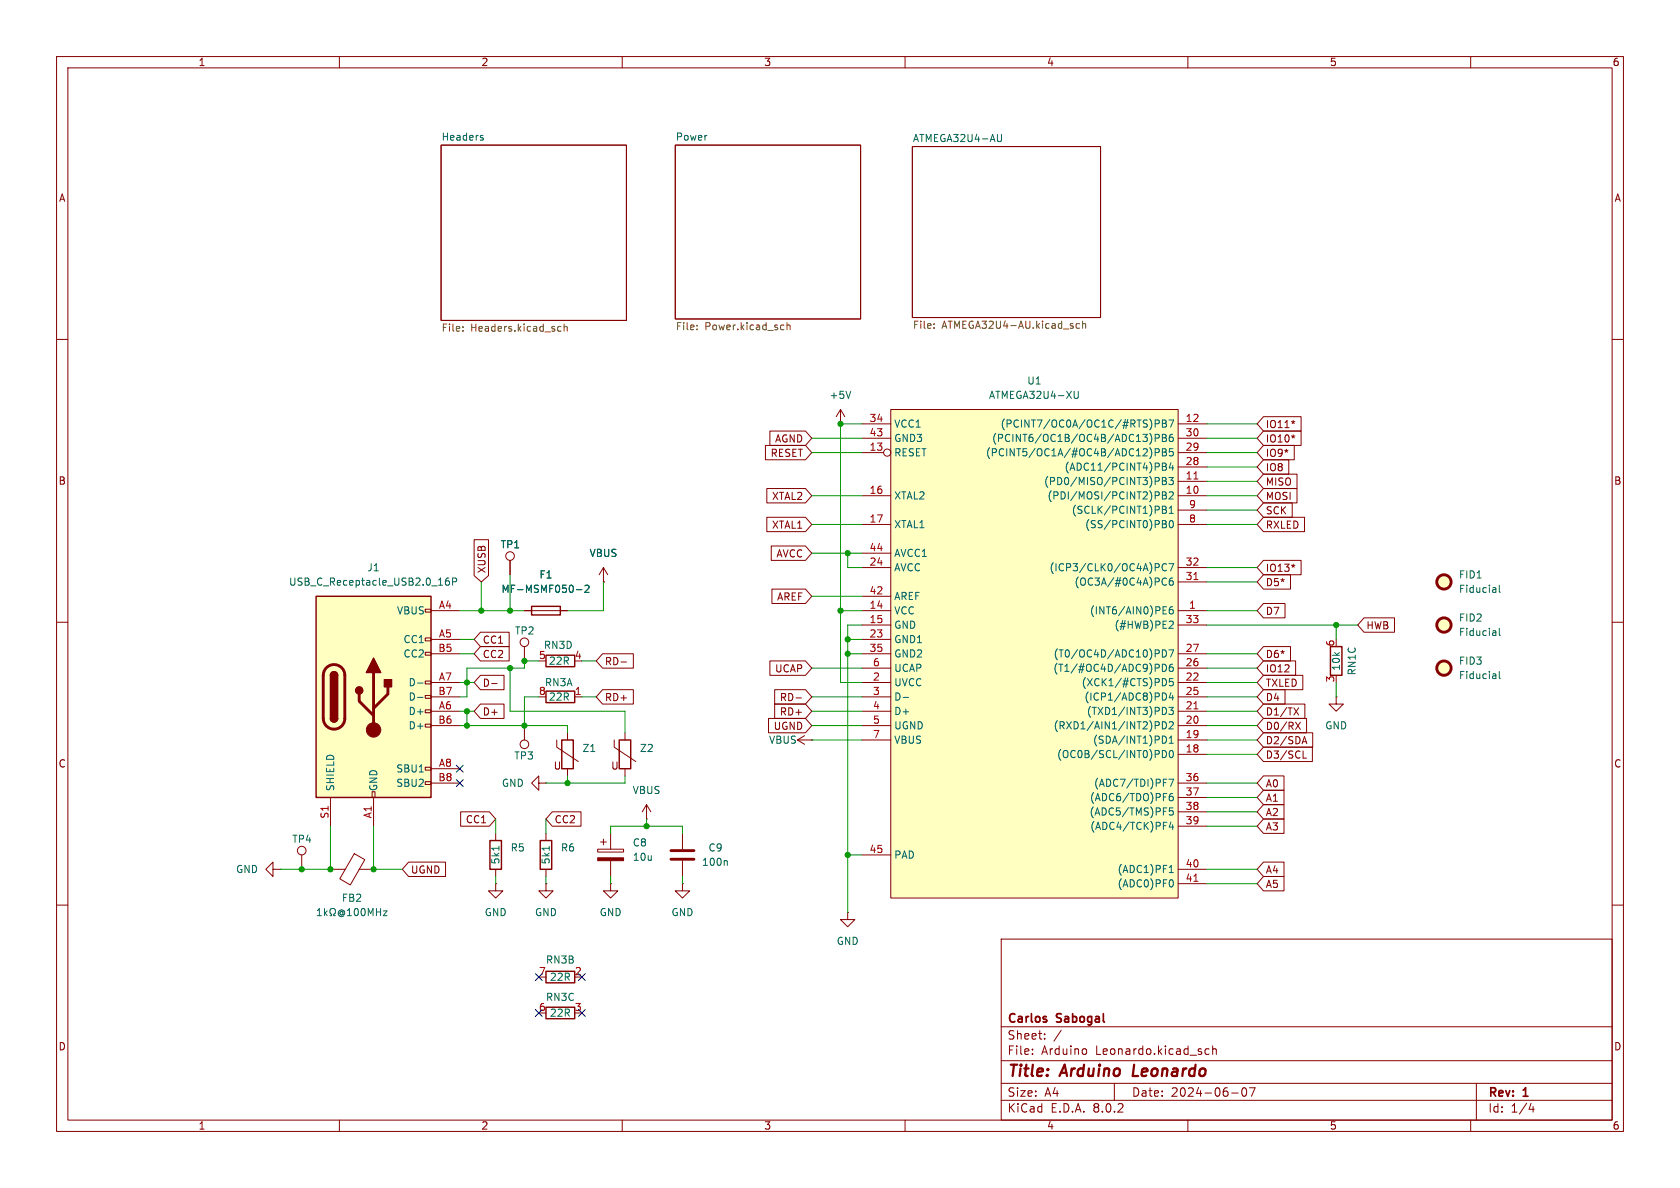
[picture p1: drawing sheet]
<svg xmlns="http://www.w3.org/2000/svg" width="297mm" height="210mm" viewBox="0 0 297 210" stroke-linecap="round" stroke-linejoin="round" font-family="sans-serif">
<g fill="none" stroke="#840000" stroke-width=".18">
<path d="M10 10h277v190h-277zM12 12h273v186h-273zM60 10v2M110 10v2M160 10v2M210 10v2M260 10v2M78 25.7h32.7v30.9h-32.7zM119.4 25.7h32.7v30.7h-32.7zM161.3 25.9h33.3v30.2h-33.3zM10 60h2M285 60h2"/>
<path d="M10 110h2M285 110h2M92.7 128.3v2.5M95.2 138.4v-1.2l-1.2 1.2 1.2 1.3v-1.3h1.3M96.5 138.4h.1M98.4 130.8v1.3l3.8 2.5M100.3 129.5v1.3M100.3 135.9v1.3M101.6 123.2h1.3M141 130.8l1.2 .8M141 130.8h2.5M142.2 130l-1.2 .8"/>
<path d="M143.5 130.8h.1M236.2 123.2v1.3h1.3l-1.3 1.2-1.3-1.2h1.3M236.2 123.2h.1M10 160h2M58.4 153.7h2.6M62.6 150.9l1.9 1.1-2.6 4.4-1.8-1.1zM63.5 153.7h2.5M87.6 147.3v1.3M87.6 153.7v1.2M96.5 147.3v1.3M96.5 153.7v1.2M107.9 156.2v1.3h1.3l-1.3 1.3-1.2-1.3h1.2"/>
<path d="M107.9 156.2h.1M120.6 147.3v2.8M120.6 152.1v2.8M285 160h2M149.9 161.3v1.3h1.2l-1.2 1.2-1.3-1.2h1.3M149.9 161.3h.1M177 166h108v32h-108zM60 198v2M110 198v2M160 198v2M177 194.5h108M177 191.5h108"/>
<path d="M177 187.5h108M177 181.5h108M182.5 186.3v.1M182.5 185.5v.1M184.7 183.6v.1M184.7 182.8v.1M187.6 182.1l-1.3 2M191.8 185.4l.3 .3v.4l-.3 .3M197 191.5v3M210 198v2M213 186.1l.3 .3 .4-.1M213.7 185.5l-.4-.1-.3 .3"/>
<path d="M214.4 185.5l.2-.1 .4 .1v.9M214.4 184.9v1.5M217.7 193.2h1.2M219.7 192.4l.2-.1a.81 .81 0 0 1 .6 .6 .81 .81 0 0 1-.3 .8l-.2 .1a.81 .81 0 0 1-.3-1.4zM220.9 192.3h1l-.7 1.5M260 198v2M261 191.5v6.5M270.7 195l-.4 1.1h.9M271 195.6v1"/>
<circle cx="92.7" cy="131.6" r=".76"/>
</g>
<path d="M200.5 188.2l-.2 2h.9" fill="none" stroke="#840000" stroke-width=".4"/>
<g fill="none" stroke="#006464" stroke-width=".18">
<path d="M85.1 24.4h.3l.1 .2-.2 .2h-.3M85.1 23.9l.3 .1M177.1 23.8l-.1 1.1-.2 .1h-.4M264.4 103.9l.1 .8M264.4 111.6l.1 .7M264.4 119.2l.1 .8M264.5 104.7h-.2M264.5 104.2h-.2M264.5 119.9l-.2 .1M264.5 119.4l-.2 .1M264.5 112.3h-.2M264.5 111.8l-.2 .1"/>
<path d="M265.1 103.4v1.1l.1 .2M265.1 111.1v1.1l.1 .1M265.1 118.7v1.1l.1 .2M88.2 149.6v.7M97.1 149.6v.7M128.4 152.1l.2 .2v.7M56.1 161.9h.7M56.1 161l.4-.4v1.3M57.4 160.6v1.3M57.5 161.4l.3 .5M57.8 161l-.4 .5M58.3 161.9h.3v-.3a.54 .54 0 0 1-.2-.7 .54 .54 0 0 1 .7-.2 .58 .58 0 0 1-.1 .9v.3h.3"/>
<path d="M60.6 161.3a.31 .31 0 0 0-.4-.1 .31 .31 0 0 0 0 .5 .31 .31 0 0 0 .4-.1M60.6 161.1v.5M60.6 161.6l.1 .1a.55 .55 0 0 0-.2-.9 .55 .55 0 0 0-.7 .6 .61 .61 0 0 0 .4 .6 .61 .61 0 0 0 .6-.1M61.4 161.9h.7M61.4 161l.4-.4v1.3M62.8 160.7l.1-.1a.68 .68 0 0 1 .5 .6 .68 .68 0 0 1-.5 .7 .84 .84 0 0 1-.1-1.2zM64 160.7l.1-.1a.68 .68 0 0 1 .5 .6 .68 .68 0 0 1-.5 .7l-.1-.2-.2-.3zM65.1 161.9v-1.3l.4 .9 .4-.9v1.3M66.6 160.6v1.3M66.6 161.2h.7M67.3 160.6v1.3M67.8 161h.6l-.6 .9h.6"/>
</g>
<g fill="none" stroke="#725600" stroke-width=".18">
<path d="M81.8 58.4v.1M81.8 57.8v.1M98.7 58.5h.5M98.7 57.8h.5M99.7 57.8l.2-.1 .3 .1 .1 .7M99.7 57.3v1.2M123.2 58.2v.1M123.2 57.5v.1M138.5 57.4l.1 .1M138.6 58.2l-.1 .1M139.1 57v1.3M139.1 57.6l.2-.2 .3 .1 .1 .8"/>
<path d="M165.1 57.9v.1M165.1 57.3v.1M190.8 57.3l-.3-.1-.3 .2 .2 .6h.4M191.4 57.3l.2-.1 .3 .1v.7M191.4 56.8v1.2"/>
</g>
<path d="M235.2 114.3h2v5.1h-2zM96.5 122.2h5.1v2h-5.1zM99.3 130.8h2v5.1h-2zM86.6 148.6h2v5.1h-2zM95.5 148.6h2v5.1h-2zM96.5 178.1h5.1v2h-5.1zM96.5 171.7h5.1v2h-5.1z" fill="none" stroke="#840000" stroke-width=".25"/>
<g fill="#ffffc2" stroke="#ffffc2" stroke-width=".18">
<circle cx="255.3" cy="102.9" r="1.27"/>
<circle cx="255.3" cy="118.1" r="1.27"/>
<circle cx="255.3" cy="110.5" r="1.27"/>
</g>
<g fill="none" stroke="#840000" stroke-width=".51">
<path d="M118.6 150.4h4.1M118.6 151.9h4.1"/>
<circle cx="255.3" cy="102.9" r="1.27"/>
<circle cx="255.3" cy="118.1" r="1.27"/>
<circle cx="255.3" cy="110.5" r="1.27"/>
</g>
<path d="M157.5 72.4h50.8v86.4h-50.8z" fill="#ffffc2"/>
<g fill="none" stroke="#840000" stroke-width=".18">
<path d="M152.4 74.9h5.1M152.4 77.5h5.1M157.5 72.4h50.8v86.4h-50.8zM208.3 74.9h5.1M208.3 77.5h5.1M90.2 99.1v2.5M152.4 87.6h5.1M152.4 80h3.8M152.4 92.7h5.1M152.4 97.8h5.1M208.3 87.6h5.1M208.3 85.1h5.1"/>
<path d="M208.3 80h5.1M208.3 92.7h5.1M208.3 82.6h5.1M208.3 90.2h5.1M106.7 102.9h.1M106.7 100.3v2.6M106.7 100.3l-.8 1.3M106.7 100.3l.7 1.3M152.4 108h5.1M152.4 110.5h5.1M152.4 113h5.1M152.4 100.3h5.1"/>
<path d="M152.4 118.1h5.1M152.4 115.6h5.1M152.4 105.4h5.1M208.3 108h5.1M208.3 110.5h5.1M208.3 100.3h5.1M208.3 118.1h5.1M208.3 115.6h5.1M208.3 102.9h5.1M108.6 130.8v1.3l3.8 2.5M110.5 129.5v1.3M110.5 135.9v1.3"/>
<path d="M152.4 130.8h5.1M152.4 120.7h5.1M152.4 128.3h5.1M152.4 125.7h5.1M152.4 123.2h5.1M208.3 133.4h5.1M208.3 130.8h5.1M208.3 120.7h5.1M208.3 128.3h5.1M208.3 125.7h5.1M208.3 123.2h5.1M208.3 138.4h5.1"/>
<path d="M48.3 153.7v-1.3l-1.3 1.3 1.3 1.2v-1.2h1.2M49.5 153.7h.1M53.3 151.1v2.6M96.5 156.2v1.3h1.3l-1.3 1.3-1.3-1.3h1.3M96.5 156.2h.1M105.7 150.1h4.5v.5h-4.5zM106.2 148.8h1M106.7 148.3v1.1M107.9 147.3v2.8M107.9 152.1v2.8M114.3 144.8h.1M114.3 142.2l-.8 1.3"/>
<path d="M114.3 142.2v2.6M114.3 142.2l.8 1.3M120.6 156.2v1.3h1.3l-1.3 1.3-1.2-1.3h1.2M120.6 156.2h.1M152.4 151.1h5.1M208.3 141h5.1M208.3 143.5h5.1M208.3 146.1h5.1M208.3 153.7h5.1M208.3 156.2h5.1"/>
<circle cx="90.2" cy="98.3" r=".76"/>
<circle cx="156.8" cy="80" r=".63"/>
<circle cx="53.3" cy="150.4" r=".76"/>
</g>
<g fill="none" stroke="#006464" stroke-width=".18">
<path d="M190.6 69.2v1.1l-.2 .1-.4-.1M203.3 79.2a1.49 1.49 0 0 1 0 1.8M203.4 76.8l.2 .6-.2 .9M204.2 74.9l.6-.1 .2-.1-.1-.3-.7-.2v1.3M204.2 77.4h.6l.2-.2-.1-.3-.7-.1v1.2M204.2 80l.6-.1 .2-.2-.1-.3-.7-.1v1.3M205.5 74.2h.4l.3 .3-.3 .3 .3 .2v.3l-.2 .2h-.5zM205.5 76.8h.4l.3 .2-.3 .4 .3 .1v.3l-.2 .2h-.5zM205.5 79.3h.4l.3 .3-.3 .3 .3 .1v.3l-.2 .3h-.5zM205.5 74.8h.4M205.5 79.9h.4M205.5 77.4h.4"/>
<path d="M206.6 74.2h.9l-.6 1.3M207.3 76.8h-.4a.86 .86 0 0 0 0 1.2l.5-.1v-.4l-.2-.2h-.4l-.1 .2M207.4 79.3h-.6l-.1 .6 .2-.1 .4 .1 .1 .1v.5l-.2 .1-.5-.1M204.7 84.4l.3 .2-.1 .3-.2 .2M204.7 99.6l.3 .3-.1 .3-.2 .1M204.8 87l.2 .2-.2 .3M205.5 86.9h.4l.3 .3-.3 .3 .3 .2v.3l-.2 .2h-.5zM205.5 84.4h.4l.3 .2-.3 .4 .3 .1v.3l-.2 .3h-.5zM205.5 81.9l.6 .1 .1 .2-.3 .3M205.5 89.5l.6 .1 .1 .2-.3 .3M205.5 87.5h.4M205.5 85h.4"/>
<path d="M205.5 82.5h.4M205.5 90.1h.4M205.9 82.5l.3 .2v.3l-.7 .1M205.9 90.1l.3 .2v.3l-.7 .1M205.9 92l.3 .3-.3 .3 .3 .1v.3l-.2 .3h-.5M206.2 99.8a.6 .6 0 0 0-.8 .4 .6 .6 0 0 0 .6 .7l.2-.1M206.6 84.4h.8l-.4 .5 .4 .1v.5l-.2 .2-.6-.2M206.6 99.6h.9l-.6 1.3M206.7 87.1l.5-.2 .2 .4-.8 .9h.8M206.7 89.8l.4-.3v1.2M206.7 90.7h.7M206.9 92.1l.1-.1a.68 .68 0 0 1 .4 .7 .68 .68 0 0 1-.4 .6 .84 .84 0 0 1-.1-1.2z"/>
<path d="M207 81.8l-.3 .9h.8M207.3 82.3v.8M204.9 117.5v.5M205.5 114.9a.64 .64 0 0 1 .7 .6 .64 .64 0 0 1-.7 .6zM205.5 117.4a.64 .64 0 0 1 .7 .7 .64 .64 0 0 1-.7 .6zM205.6 107.9h.4M205.6 108.5h.6M205.6 107.3h.6M205.7 102.2h.3l.2 .1M205.8 120a.68 .68 0 0 1 .4 .6 .68 .68 0 0 1-.4 .6M206.2 103.3l-.2 .1h-.3M206.6 114.9h.9l-.6 1.2"/>
<path d="M206.9 109.8l.4 .1 .1 .3-.8 .9h.8M207.3 107.3h-.4a.86 .86 0 0 0 0 1.2l.5-.1v-.4l-.2-.3-.4 .1-.1 .2M207.3 102.2h-.4a.86 .86 0 0 0 0 1.2l.5-.1v-.4l-.2-.2h-.4l-.1 .2M207.3 117.4l-.4 .1a.86 .86 0 0 0 0 1.2l.5-.1v-.5l-.2-.2-.4 .1-.1 .1M207.4 120h-.6l-.1 .6 .2-.2 .4 .1 .1 .2v.4l-.2 .1-.5-.1M159.7 123.3h.9M204.7 127.6l.3 .2-.1 .3-.2 .1M205.5 127.6a.64 .64 0 0 1 .7 .6 .64 .64 0 0 1-.7 .6zM205.5 132.7a.64 .64 0 0 1 .7 .6 .64 .64 0 0 1-.7 .6zM205.8 122.5a.68 .68 0 0 1 .4 .6 .68 .68 0 0 1-.4 .7M205.8 130.1a.68 .68 0 0 1 .4 .7 .68 .68 0 0 1-.4 .6M206 125.1l.2 .5-.2 .6"/>
<path d="M206.6 125h.8l-.4 .5 .4 .1v.6l-.2 .1-.6-.1M206.6 137.7h.9l-.6 1.3M206.7 127.7l.5-.1 .2 .3-.8 .9h.8M206.7 131.4h.7M206.7 130.5l.4-.4v1.3M206.9 132.7h.1a.68 .68 0 0 1 .4 .6 .68 .68 0 0 1-.4 .6 .84 .84 0 0 1-.1-1.2zM207 122.4l-.3 .9h.8M207.3 122.9v.9M206.7 154.2h.7M206.8 153.3l.3-.3v1.2M207 145.3l-.3 .9h.8M207.1 155.5a.79 .79 0 0 1 0 1.3"/>
<path d="M207.3 140.3h-.4a.86 .86 0 0 0 0 1.2l.5-.1v-.4l-.2-.2h-.4l-.1 .2M207.3 145.8v.8M207.4 142.8h-.6l-.1 .6 .2-.1 .4 .1 .1 .1v.5l-.2 .1-.5-.1"/>
</g>
<path d="M211.1 84.7h.7M211.1 102.5h.7M211.1 125.3h.7M211.1 155.8h.7" fill="none" stroke="#a90000" stroke-width=".18"/>
<path d="M105.7 151.6h4.5v.5h-4.5z" fill="#840000" stroke="#840000" stroke-width=".18"/>
<path d="M109.5 130.8h2v5.1h-2z" fill="none" stroke="#840000" stroke-width=".25"/>
<path d="M55.9 105.4h20.3v35.6h-20.3z" fill="#ffffc2"/>
<g fill="none" stroke="#840000" stroke-width=".18">
<path d="M135.3 78.7h7.1l1.1 1.3-1.1 1.3h-7.1zM136.1 76.2h6.3l1.1 1.3-1.1 1.2h-6.3zM148.6 74.9h.1M148.6 72.4l-.8 1.3M148.6 72.4v2.5M148.6 72.4l.8 1.3M223.4 76.2h6.6v2.5h-6.6l-1.2-1.2zM223.4 78.7h5.4v2.6h-5.4l-1.2-1.3zM223.4 73.7h6.6v2.5h-6.6l-1.2-1.3zM228.9 77.1l-.3 .1 .2 .2M228.9 74.5l-.3 .1 .2 .3M83.8 95.4h2.6v6.4l-1.3 1.1-1.3-1.1z"/>
<path d="M90.2 99.1v2.5M135.6 91.4h6.8l1.1 1.3-1.1 1.3h-6.8zM135.6 86.4h6.8l1.1 1.2-1.1 1.3h-6.8zM136.3 96.5h6.1l1.1 1.3-1.1 1.3h-6.1zM223.4 83.8h5.9v2.6h-5.9l-1.2-1.3zM223.4 81.3h4.4v2.5h-4.4l-1.2-1.2zM223.4 88.9h5v2.5h-5l-1.2-1.2zM223.4 99.1h6.6v2.5h-6.6l-1.2-1.3zM223.4 91.4h7.2v2.6h-7.2l-1.2-1.3zM223.4 86.4h5.9v2.5h-5.9l-1.2-1.3zM228.9 99.9l-.3 .1 .2 .3M75.2 115.3h1v.5h-1z"/>
<path d="M75.2 112.8h1v.5h-1zM75.2 107.7h1v.5h-1zM76.2 108h5.1M76.2 113h5.1M76.2 115.6h5.1M84.9 119.4h4.2v2.5h-4.2l-1.1-1.2zM84.9 111.8h5.1v2.5h-5.1l-1.1-1.3zM84.9 114.3h5.1v2.5h-5.1l-1.1-1.2zM92.7 108h7.6M92.7 114.3v2.5M106.5 115.6h5.5v2.5h-5.5l-1.1-1.3zM106.7 102.9h.1"/>
<path d="M109.8 117h.9M136.1 116.8h6.3l1.1 1.3-1.1 1.3h-6.3zM136.5 104.1h5.9l1.1 1.3-1.1 1.3h-5.9zM223.4 106.7h3.8v2.5h-3.8l-1.2-1.2zM223.4 119.4h6.9v2.5h-6.9l-1.2-1.2zM223.4 116.8h5.6v2.6h-5.6l-1.2-1.3zM223.4 101.6h4.7v2.5h-4.7l-1.2-1.2zM223.4 114.3h4.7v2.5h-4.7l-1.2-1.2zM241.1 109.2h5.4v2.6h-5.4l-1.1-1.3zM65.8 140h.5v1h-.5zM75.2 138.2h1v.5h-1zM75.2 135.6h1v.5h-1z"/>
<path d="M75.2 128h1v.5h-1zM75.2 125.5h1v.5h-1zM75.2 122.9h1v.5h-1zM75.2 120.4h1v.5h-1zM76.2 125.7h5.1M76.2 120.7h5.1M76.2 135.9h5.1M76.2 128.3h5.1M76.2 123.2h5.1M76.2 138.4h5.1M84.9 124.5h4.2v2.5h-4.2l-1.1-1.3zM86.9 120.8h1"/>
<path d="M106.5 121.9h5.5v2.6h-5.5l-1.1-1.3zM135.9 127h6.5l1.1 1.3-1.1 1.2h-6.5zM137 124.5h5.4l1.1 1.2-1.1 1.3h-5.4zM137 121.9h5.4l1.1 1.3-1.1 1.3h-5.4zM140.7 123.4h1M223.4 137.2h3.6v2.5h-3.6l-1.2-1.3zM223.4 139.7h3.6v2.5h-3.6l-1.2-1.2zM223.4 127h7.6v2.5h-7.6l-1.2-1.2zM223.4 129.5h8.7v2.6h-8.7l-1.2-1.3zM223.4 132.1h8.6v2.5h-8.6l-1.2-1.2zM223.4 121.9h3.8v2.6h-3.8l-1.2-1.3zM223.4 124.5h7.3v2.5h-7.3l-1.2-1.3z"/>
<path d="M228.7 125.1l.9 1.3M229 127.7l.9 1.2M229.6 125.1l-.9 1.3M229.9 127.7l-.9 1.2M230.3 131.1h.6M230.4 134h.6M230.6 130.2l.4 1.3M58.4 141v5.1M66 141v5.1M72.2 152.4h6.6v2.5h-6.6l-1.1-1.2zM81.4 143.5h5.1l1.1 1.3-1.1 1.3h-5.1zM87.6 156.2v1.3h1.3l-1.3 1.3-1.2-1.3h1.2"/>
<path d="M87.6 156.2h.1M97.6 143.5h5.1v2.6h-5.1l-1.1-1.3zM223.4 152.4h3.6v2.5h-3.6l-1.2-1.2zM223.4 144.8h3.6v2.5h-3.6l-1.2-1.2zM223.4 154.9h3.6v2.6h-3.6l-1.2-1.3zM223.4 142.2h3.6v2.6h-3.6l-1.2-1.3z"/>
<circle cx="92.7" cy="113.5" r=".76"/>
</g>
<path d="M55.9 105.4h20.3v35.6h-20.3zM58.4 119.4a.64 .64 0 0 1 .7-.7 .64 .64 0 0 1 .6 .7M94 107.2h5.1v1.5h-5.1zM96.5 115.8h5.1v2.1h-5.1zM58.4 127a.64 .64 0 0 0 .7 .6 .64 .64 0 0 0 .6-.6" fill="none" stroke="#840000" stroke-width=".25"/>
<path d="M57.7 118a1.9 1.9 0 0 1 2.1-.4 1.9 1.9 0 0 1 1.2 1.8v7.6a1.91 1.91 0 0 1-1.9 1.9 1.91 1.91 0 0 1-2-1.9l.1-7.8 .1-.6zM66 118.9v10.1M63.5 122.7v1.3l2.5 2.5M68.6 121.4v1.3l-2.6 2.5" fill="none" stroke="#840000" stroke-width=".51"/>
<g fill="#840000" stroke="#840000" stroke-width=".25">
<path d="M58.4 127h1.3a.64 .64 0 0 1-.6 .6 .64 .64 0 0 1-.7-.6z"/>
<path d="M58.4 119.4h1.3v7.6h-1.3z"/>
<path d="M58.6 118.9a.64 .64 0 0 1 .7-.1 .64 .64 0 0 1 .4 .6h-1.3z"/>
<path d="M66 116.3l1.3 2.6h-2.5z"/>
<path d="M67.9 120.1h1.3v1.3h-1.3z"/>
<circle cx="63.5" cy="122" r=".63"/>
</g>
<circle cx="66" cy="129" r="1.27" fill="#840000" stroke="#840000" stroke-width=".18"/>
<path d="M150.4 69.2l-.4 1.2M79.3 102.2h-.3a.86 .86 0 0 0 0 1.2l.4-.1 .1-.4-.3-.2h-.3l-.2 .2M80 102.8h.6l.1-.2v-.3l-.7-.1v1.2M101.9 104.2h1M103.4 103.6l.5-.2 .2 .4-.7 .9h.7M73.8 120.7h1M73.8 123.3h1" fill="none" stroke="#006464" stroke-width=".18"/>
<g fill="none" stroke="#009600" stroke-width=".18">
<path d="M143.5 77.5h8.9M152.4 74.9h-3.8v45.8h3.8M213.4 74.9h8.8M213.4 77.5h8.8M143.5 97.8h8.9M143.5 87.6h8.9M143.5 92.7h8.9M143.5 80h8.9M149.9 97.8v2.5h2.5M213.4 87.6h8.8M213.4 92.7h8.8M213.4 80h8.8"/>
<path d="M213.4 85.1h8.8M213.4 82.6h8.8M213.4 90.2h8.8M81.3 108h11.4M81.3 113h2.5M81.3 115.6h2.5M85.1 102.9v5.1M90.2 118.1v7.6h20.3v3.8M90.2 101.6v6.4M95.2 116.8h-2.5v1.3h-10.2v5.1h-1.2M102.9 116.8h2.5M106.7 102.9v5.1h-6.4"/>
<path d="M143.5 118.1h8.9M143.5 105.4h8.9M148.6 108h3.8M149.9 113h2.5M149.9 115.6h2.5M152.4 110.5h-2.5v50.8M213.4 108h8.8M213.4 118.1h8.8M213.4 100.3h8.8M213.4 110.5h26.6M213.4 115.6h8.8M213.4 102.9h8.8"/>
<path d="M236.2 110.5v2.5M81.3 128.3h19v1.2M81.3 125.7h2.5M81.3 120.7h2.5M82.5 125.7v2.6M95.2 123.2h-2.5v5.1M100.3 137.2v1.2M102.9 123.2h2.5M110.5 137.2v1.2h-14M143.5 123.2h8.9M143.5 128.3h8.9M143.5 125.7h8.9"/>
<path d="M143.5 130.8h8.9M213.4 123.2h8.8M213.4 128.3h8.8M213.4 125.7h8.8M213.4 130.8h8.8M213.4 138.4h8.8M213.4 133.4h8.8M213.4 120.7h8.8M236.2 120.7v2.5M58.4 146.1v7.6h-8.9M66 146.1v7.6h5.1M87.6 144.8v2.5"/>
<path d="M87.6 154.9v1.3M96.5 144.8v2.5M96.5 154.9v1.3M107.9 147.3v-1.2h12.7v1.2M107.9 154.9v1.3M114.3 144.8v1.3M120.6 154.9v1.3M149.9 151.1h2.5M213.4 143.5h8.8M213.4 141h8.8M213.4 146.1h8.8M213.4 156.2h8.8"/>
<path d="M213.4 153.7h8.8"/>
</g>
<path d="M80.7 135.3l1.2 1.2M80.7 137.8l1.2 1.2M81.9 135.3l-1.2 1.2M81.9 137.8l-1.2 1.2M94.6 172.1l1.3 1.2M94.6 178.5l1.3 1.2M95.9 172.1l-1.3 1.2M95.9 178.5l-1.3 1.2M102.3 178.5l1.2 1.2M102.3 172.1l1.2 1.2M103.5 178.5l-1.2 1.2M103.5 172.1l-1.2 1.2" fill="none" stroke="#000084" stroke-width=".18"/>
<g fill="#009600" stroke="#009600" stroke-width=".18">
<circle cx="92.7" cy="116.8" r=".46"/>
<circle cx="90.2" cy="108" r=".46"/>
<circle cx="82.5" cy="120.7" r=".46"/>
<circle cx="90.2" cy="118.1" r=".46"/>
<circle cx="82.5" cy="125.7" r=".46"/>
<circle cx="82.5" cy="128.3" r=".46"/>
<circle cx="92.7" cy="128.3" r=".46"/>
<circle cx="85.1" cy="108" r=".46"/>
<circle cx="148.6" cy="74.9" r=".46"/>
<circle cx="148.6" cy="108" r=".46"/>
<circle cx="149.9" cy="97.8" r=".46"/>
<circle cx="149.9" cy="113" r=".46"/>
<circle cx="58.4" cy="153.7" r=".46"/>
<circle cx="66" cy="153.7" r=".46"/>
<circle cx="236.2" cy="110.5" r=".46"/>
<circle cx="149.9" cy="115.6" r=".46"/>
<circle cx="149.9" cy="151.1" r=".46"/>
<circle cx="114.3" cy="146.1" r=".46"/>
<circle cx="53.3" cy="153.7" r=".46"/>
<circle cx="100.3" cy="138.4" r=".46"/>
</g>
<g font-size="2.8" fill="#840000">
<text x="178" y="190.9">Title:</text>
<text x="187.7" y="190.9">Arduino</text>
<text x="201.1" y="190.9">Leonardo</text>
</g>
<g font-size="2.1" fill="#840000">
<text x="178" y="184">Sheet:</text>
<text x="178" y="181.2">Carlos</text>
<text x="186.9" y="181.2">Sabogal</text>
<text x="178" y="186.7">File:</text>
<text x="184.1" y="186.7">Arduino</text>
<text x="193.7" y="186.7">Leonardo.kicad_sch</text>
<text x="178" y="196.9">KiCad</text>
<text x="178" y="194.1">Size:</text>
<text x="184.7" y="194.1">A4</text>
<text x="185.7" y="196.9">E.D.A.</text>
<text x="193.3" y="196.9">8.0.2</text>
<text x="200" y="194.1">Date:</text>
<text x="207" y="194.1">2024-06-07</text>
<text x="263" y="194.3">Rev:</text>
<text x="263" y="196.9">Id:</text>
<text x="267.1" y="196.9">1/4</text>
<text x="269.4" y="194.3">1</text>
</g>
<g font-size="1.8" fill="#840000">
<text x="35" y="11.9">1</text>
<text x="85" y="11.9">2</text>
<text x="135" y="11.9">3</text>
<text x="185" y="11.9">4</text>
<text x="235" y="11.9">5</text>
<text x="285" y="11.9">6</text>
<text x="10.3" y="35.9">A</text>
<text x="285.3" y="35.9">A</text>
<text x="223.7" y="75.9">IO11*</text>
<text x="136.1" y="81">RESET</text>
<text x="136.9" y="78.4">AGND</text>
<text x="223.7" y="78.4">IO10*</text>
<text x="223.7" y="83.5">IO8</text>
<text x="223.7" y="81">IO9*</text>
<text x="10.3" y="85.9">B</text>
<text x="136.4" y="88.6">XTAL2</text>
<text x="223.7" y="86">MISO</text>
<text x="223.7" y="88.6">MOSI</text>
<text x="285.3" y="85.9">B</text>
<text x="136.4" y="93.7">XTAL1</text>
<text x="223.7" y="91.1">SCK</text>
<text x="223.7" y="93.7">RXLED</text>
<text x="86" y="101.4" transform="rotate(-90 86 101.4)">XUSB</text>
<text x="137.2" y="98.7">AVCC</text>
<text x="223.7" y="101.3">IO13*</text>
<text x="137.3" y="106.4">AREF</text>
<text x="223.7" y="103.8">D5*</text>
<text x="85.2" y="114">CC1</text>
<text x="223.7" y="108.9">D7</text>
<text x="241.5" y="111.4">HWB</text>
<text x="85.2" y="116.5">CC2</text>
<text x="106.8" y="117.8">RD-</text>
<text x="136.9" y="119.1">UCAP</text>
<text x="223.7" y="119.1">IO12</text>
<text x="223.7" y="116.5">D6*</text>
<text x="85.2" y="121.6">D-</text>
<text x="106.8" y="124.1">RD+</text>
<text x="137.8" y="124.1">RD-</text>
<text x="223.7" y="121.6">TXLED</text>
<text x="223.7" y="124.1">D4</text>
<text x="85.2" y="126.7">D+</text>
<text x="136.7" y="129.2">UGND</text>
<text x="137.8" y="126.7">RD+</text>
<text x="223.7" y="129.2">D0/RX</text>
<text x="223.7" y="131.8">D2/SDA</text>
<text x="223.7" y="126.7">D1/TX</text>
<text x="10.3" y="135.9">C</text>
<text x="97.8" y="136.3">U</text>
<text x="107.9" y="136.3">U</text>
<text x="223.7" y="134.3">D3/SCL</text>
<text x="285.3" y="135.9">C</text>
<text x="223.7" y="139.4">A0</text>
<text x="223.7" y="141.9">A1</text>
<text x="82.2" y="145.7">CC1</text>
<text x="97.9" y="145.7">CC2</text>
<text x="223.7" y="147">A3</text>
<text x="223.7" y="144.5">A2</text>
<text x="72.5" y="154.6">UGND</text>
<text x="223.7" y="154.6">A4</text>
<text x="223.7" y="157.2">A5</text>
<text x="10.3" y="185.9">D</text>
<text x="285.3" y="185.9">D</text>
<text x="35" y="199.9">1</text>
<text x="85" y="199.9">2</text>
<text x="135" y="199.9">3</text>
<text x="185" y="199.9">4</text>
<text x="235" y="199.9">5</text>
<text x="285" y="199.9">6</text>
</g>
<g font-size="1.8" fill="#006464">
<text x="78" y="24.9">Headers</text>
<text x="119.4" y="24.9">Power</text>
<text x="161.3" y="25.2">ATMEGA32U4-AU</text>
<text x="146.6" y="70.7">+5V</text>
<text x="174.7" y="70.7">ATMEGA32U4-XU</text>
<text x="181.5" y="68.2">U1</text>
<text x="158" y="75.8">VCC1</text>
<text x="176.8" y="75.8">(PCINT7/OC0A/OC1C/#RTS)PB7</text>
<text x="158" y="80.9">RESET</text>
<text x="158" y="78.3">GND3</text>
<text x="174.2" y="80.9">(PCINT5/OC1A/#OC4B/ADC12)PB5</text>
<text x="175.3" y="78.3">(PCINT6/OC1B/OC4B/ADC13)PB6</text>
<text x="188.1" y="83.4">(ADC11/PCINT4)PB4</text>
<text x="158" y="88.5">XTAL2</text>
<text x="184.5" y="86">(PD0/MISO/PCINT3)PB3</text>
<text x="185.1" y="88.5">(PDI/MOSI/PCINT2)PB2</text>
<text x="158" y="93.6">XTAL1</text>
<text x="189.4" y="91">(SCLK/PCINT1)PB1</text>
<text x="191.7" y="93.6">(SS/PCINT0)PB0</text>
<text x="64.8" y="101.2">J1</text>
<text x="88.4" y="97.1">TP1</text>
<text x="104.1" y="98.7">VBUS</text>
<text x="158" y="101.2">AVCC</text>
<text x="158" y="98.7">AVCC1</text>
<text x="185.4" y="101.2">(ICP3/CLK0/OC4A)PC7</text>
<text x="51" y="103.7">USB_C_Receptacle_USB2.0_16P</text>
<text x="88.6" y="105">MF-MSMF050-2</text>
<text x="95.3" y="102.5">F1</text>
<text x="158" y="106.3">AREF</text>
<text x="189.8" y="103.7">(OC3A/#0C4A)PC6</text>
<text x="257.8" y="102.5">FID1</text>
<text x="257.8" y="105">Fiducial</text>
<text x="70.1" y="108.8">VBUS</text>
<text x="71.2" y="113.9">CC1</text>
<text x="90.9" y="112.4">TP2</text>
<text x="158" y="108.8">VCC</text>
<text x="158" y="111.4">GND</text>
<text x="158" y="113.9">GND1</text>
<text x="192.6" y="108.8">(INT6/AIN0)PE6</text>
<text x="196.9" y="111.4">(#HWB)PE2</text>
<text x="257.8" y="110.1">FID2</text>
<text x="257.8" y="112.6">Fiducial</text>
<text x="71.2" y="116.4">CC2</text>
<text x="96.1" y="114.9">RN3D</text>
<text x="96.9" y="117.7">22R</text>
<text x="158" y="116.4">GND2</text>
<text x="158" y="119">UCAP</text>
<text x="186.1" y="119">(T1/#OC4D/ADC9)PD6</text>
<text x="186.2" y="116.4">(T0/OC4D/ADC10)PD7</text>
<text x="237.1" y="118.7" transform="rotate(-90 237.1 118.7)">10k</text>
<text x="239.9" y="119.5" transform="rotate(-90 239.9 119.5)">RN1C</text>
<text x="257.8" y="117.7">FID3</text>
<text x="72.1" y="121.5">D-</text>
<text x="72.1" y="124.1">D-</text>
<text x="96.2" y="121.5">RN3A</text>
<text x="96.9" y="124.1">22R</text>
<text x="158" y="121.5">UVCC</text>
<text x="158" y="124.1">D-</text>
<text x="191.1" y="121.5">(XCK1/#CTS)PD5</text>
<text x="191.6" y="124.1">(ICP1/ADC8)PD4</text>
<text x="257.8" y="120.2">Fiducial</text>
<text x="72.1" y="126.6">D+</text>
<text x="72.1" y="129.1">D+</text>
<text x="135.9" y="131.7">VBUS</text>
<text x="158" y="126.6">D+</text>
<text x="158" y="129.1">UGND</text>
<text x="158" y="131.7">VBUS</text>
<text x="186.2" y="129.1">(RXD1/AIN1/INT2)PD2</text>
<text x="192" y="126.6">(TXD1/INT3)PD3</text>
<text x="193.1" y="131.7">(SDA/INT1)PD1</text>
<text x="234.2" y="129.1">GND</text>
<text x="70" y="136.8">SBU1</text>
<text x="90.8" y="134.5">TP3</text>
<text x="102.9" y="133.1">Z1</text>
<text x="113" y="133.1">Z2</text>
<text x="186.8" y="134.2">(OC0B/SCL/INT0)PD0</text>
<text x="59.3" y="140" transform="rotate(-90 59.3 140)">SHIELD</text>
<text x="66.9" y="140" transform="rotate(-90 66.9 140)">GND</text>
<text x="70" y="139.3">SBU2</text>
<text x="88.6" y="139.3">GND</text>
<text x="111.7" y="140.6">VBUS</text>
<text x="192.6" y="141.8">(ADC6/TDO)PF6</text>
<text x="193.3" y="139.3">(ADC7/TDI)PF7</text>
<text x="51.6" y="149.2">TP4</text>
<text x="111.8" y="149.8">C8</text>
<text x="192.5" y="144.4">(ADC5/TMS)PF5</text>
<text x="192.6" y="146.9">(ADC4/TCK)PF4</text>
<text x="41.6" y="154.5">GND</text>
<text x="88.5" y="152.9" transform="rotate(-90 88.5 152.9)">5k1</text>
<text x="90.2" y="150.7">R5</text>
<text x="97.4" y="152.9" transform="rotate(-90 97.4 152.9)">5k1</text>
<text x="99.1" y="150.7">R6</text>
<text x="111.8" y="152.4">10u</text>
<text x="124" y="153.3">100n</text>
<text x="125.2" y="150.7">C9</text>
<text x="158" y="152">PAD</text>
<text x="197.5" y="154.5">(ADC1)PF1</text>
<text x="60.3" y="159.6">FB2</text>
<text x="197.5" y="157.1">(ADC0)PF0</text>
<text x="85.6" y="162.2">GND</text>
<text x="94.5" y="162.2">GND</text>
<text x="105.9" y="162.2">GND</text>
<text x="118.6" y="162.2">GND</text>
<text x="147.8" y="167.2">GND</text>
<text x="96.4" y="170.5">RN3B</text>
<text x="97.1" y="173.6">22R</text>
<text x="96.4" y="177.1">RN3C</text>
<text x="97.1" y="179.9">22R</text>
</g>
<g font-size="1.8" fill="#725600">
<text x="78" y="59">File:</text>
<text x="83.2" y="59">Headers.kicad_sch</text>
<text x="119.4" y="58.7">File:</text>
<text x="124.6" y="58.7">Power.kicad_sch</text>
<text x="161.3" y="58.4">File:</text>
<text x="166.5" y="58.4">ATMEGA32U4-AU.kicad_sch</text>
</g>
<g font-size="1.8" fill="#a90000">
<text x="153.6" y="74.7">34</text>
<text x="153.6" y="77.2">43</text>
<text x="209.5" y="74.7">12</text>
<text x="209.5" y="77.2">30</text>
<text x="153.6" y="79.8">13</text>
<text x="209.5" y="82.3">28</text>
<text x="209.5" y="79.8">29</text>
<text x="153.6" y="87.4">16</text>
<text x="209.5" y="87.4">10</text>
<text x="209.5" y="84.8">11</text>
<text x="210.1" y="89.9">9</text>
<text x="153.6" y="92.5">17</text>
<text x="210.1" y="92.5">8</text>
<text x="153.6" y="100.1">24</text>
<text x="153.6" y="97.5">44</text>
<text x="209.5" y="100.1">32</text>
<text x="77.5" y="107.7">A4</text>
<text x="153.6" y="107.7">14</text>
<text x="153.6" y="105.2">42</text>
<text x="209.5" y="102.6">31</text>
<text x="210.1" y="107.7">1</text>
<text x="77.5" y="112.8">A5</text>
<text x="153.6" y="110.2">15</text>
<text x="153.6" y="112.8">23</text>
<text x="209.5" y="110.2">33</text>
<text x="77.4" y="115.3">B5</text>
<text x="95.2" y="116.6">5</text>
<text x="101.5" y="116.6">4</text>
<text x="153.6" y="115.3">35</text>
<text x="154.2" y="117.9">6</text>
<text x="209.5" y="117.9">26</text>
<text x="209.5" y="115.3">27</text>
<text x="236" y="114.4" transform="rotate(-90 236 114.4)">6</text>
<text x="77.4" y="122.9">B7</text>
<text x="77.5" y="125.5">A6</text>
<text x="77.5" y="120.4">A7</text>
<text x="95.2" y="122.9">8</text>
<text x="101.5" y="122.9">1</text>
<text x="154.2" y="120.4">2</text>
<text x="154.2" y="122.9">3</text>
<text x="154.2" y="125.5">4</text>
<text x="209.5" y="125.5">21</text>
<text x="209.5" y="120.4">22</text>
<text x="209.5" y="122.9">25</text>
<text x="236" y="120.7" transform="rotate(-90 236 120.7)">3</text>
<text x="77.4" y="128">B6</text>
<text x="154.2" y="128">5</text>
<text x="154.2" y="130.6">7</text>
<text x="209.5" y="130.6">19</text>
<text x="209.5" y="128">20</text>
<text x="77.5" y="135.6">A8</text>
<text x="209.5" y="133.1">18</text>
<text x="77.4" y="138.2">B8</text>
<text x="209.5" y="138.2">36</text>
<text x="209.5" y="140.7">37</text>
<text x="209.5" y="143.3">38</text>
<text x="58.2" y="144.8" transform="rotate(-90 58.2 144.8)">S1</text>
<text x="65.8" y="144.8" transform="rotate(-90 65.8 144.8)">A1</text>
<text x="209.5" y="145.8">39</text>
<text x="153.6" y="150.9">45</text>
<text x="209.5" y="153.4">40</text>
<text x="209.5" y="156">41</text>
<text x="95.2" y="172.5">7</text>
<text x="101.5" y="172.5">2</text>
<text x="95.2" y="178.8">6</text>
<text x="101.5" y="178.8">3</text>
</g>
</svg>
